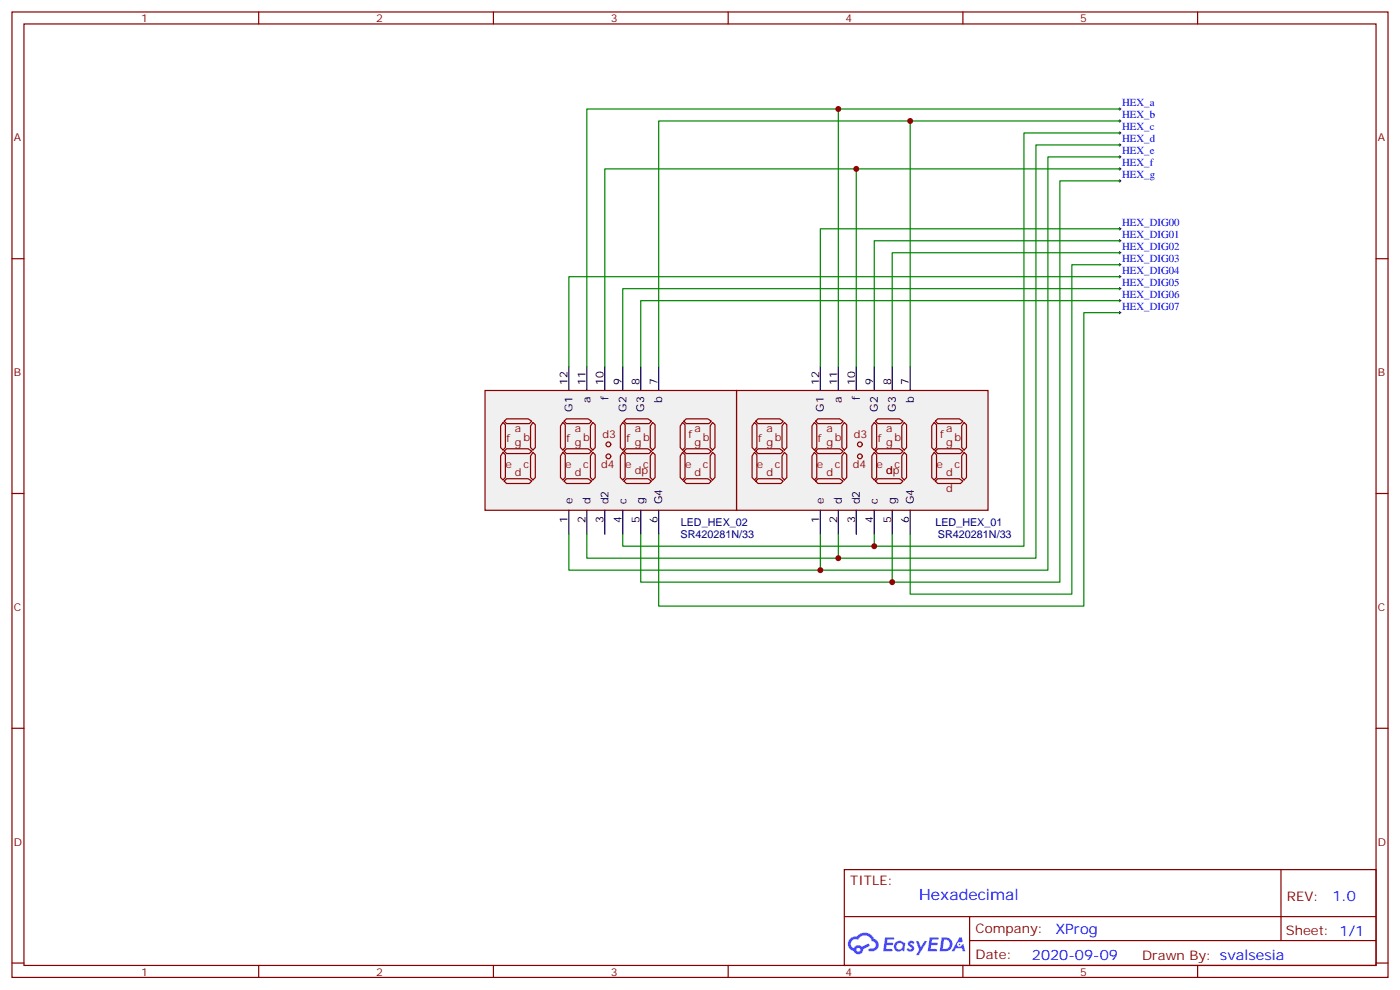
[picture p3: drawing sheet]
<svg xmlns="http://www.w3.org/2000/svg" width="412mm" height="292mm" viewBox="0 0 412 292" stroke-linecap="round" stroke-linejoin="round" font-family="sans-serif">
<g fill="none" stroke="#870000" stroke-width=".35">
<path d="M3.5 3.5h405.4v284.4h-405.4zM7.1 7.1h398.2v277.2h-398.2zM76.2 3.5v3.6M145.3 3.5v3.6M214.5 3.5v3.6M283.6 3.5v3.6M352.8 3.5v3.6M3.5 76.2h3.6M405.3 76.2h3.6M3.5 145.3h3.6M405.3 145.3h3.6M3.5 214.5h3.6"/>
<path d="M405.3 214.5h3.6M248.7 256.1h156.6v28.2h-156.6zM377.3 256.1v20.9M248.7 270h156.5M285.6 277h119.6M285.6 270v14.1M3.5 283.6h3.6M76.2 284.3v3.6M145.3 284.3v3.6M214.5 284.3v3.6M283.6 284.3v3.6M352.8 284.3v3.6"/>
<path d="M405.3 283.6h3.6"/>
</g>
<g fill="#5487ff">
<path d="M267.7 277.3a1.22 1.22 0 0 1 1.7 .3l-.4 .5a.47 .47 0 0 0-.3-.4 .47 .47 0 0 0-.5 .2l.1 .3a1.14 1.14 0 0 1 .8 1.7 1.14 1.14 0 0 1-1.9 0l-.2-.2 .5-.5 .7 .4a.29 .29 0 0 0 .3-.3 .29 .29 0 0 0-.2-.3 1.04 1.04 0 0 1-.6-1.7z"/>
<path d="M260.7 276h2.4l.3 .2-.2 .5-1.8 .1-.1 .8h1.5l.3 .4-.3 .4h-1.6l-.2 1.1h1.7l.2 .3-.2 .3-2.6 .1z"/>
<path d="M273.8 276h2.4l.3 .2-.1 .5-1.8 .1-.2 .8h1.6l.3 .4-.4 .4h-1.6l-.1 1.1h1.7l.2 .3-.2 .3-2.6 .1z"/>
<path d="M282.6 276.1h.7l.3 1.2-.6 .3a.69 .69 0 0 0-1 .3 .69 .69 0 0 0 .4 1 .69 .69 0 0 0 .9-.7l.5-.2 .6 2.2h-.8l-.2-.9h-1.8l-.5 .9h-.8z"/>
<path d="M269.8 277.1h.8l.6 1.8 1.1-1.8h.9l-2.6 4.2h-.8l.9-1.5z"/>
<path d="M277.4 276.1l-.6 4.1h1.3a2.11 2.11 0 0 0 2.5-2.1 2.11 2.11 0 0 0-2.5-2zM278.1 276.8a1.39 1.39 0 0 1 1.7 1.4 1.39 1.39 0 0 1-1.8 1.3h-.3z"/>
<path d="M263.7 277.7a1.54 1.54 0 0 0-.1 2.1 1.54 1.54 0 0 0 2.2 .2l.6 .2 .3-2.3-.2-.2-.4-.1a1.49 1.49 0 0 0-2.4 .1zM264 278.7a.94 .94 0 0 1 1.8 0 .94 .94 0 0 1-1.8 0z"/>
<path d="M250.4 276.4a2.18 2.18 0 0 0 1.1 3.7 1.44 1.44 0 0 0 1.6 1 1.44 1.44 0 0 0 1.2-1.5l2-1-.5-.8-1.9 1a1.47 1.47 0 0 0-2.4 .4 1.39 1.39 0 0 1-.7-1.9 1.39 1.39 0 0 1 2-.5 2.12 2.12 0 0 1 2.2-1.3 2.12 2.12 0 0 1 1.9 1.7 1.14 1.14 0 0 1 1.1 1.4 1.14 1.14 0 0 1-1.7 .8 .43 .43 0 0 0-.5 .3 .43 .43 0 0 0 .4 .5 1.98 1.98 0 0 0 2.5-1.2 1.98 1.98 0 0 0-1.2-2.5 3.1 3.1 0 0 0-5.3-.7l-.9 .1zM252.3 279.7a.55 .55 0 0 1 1.1 0 .55 .55 0 0 1-1.1 0z"/>
<circle cx="282.6" cy="278.1" r=".26"/>
</g>
<path d="M217 115h74v35.3h-74z" fill="#f0f0f0" stroke="#870000" stroke-width=".35"/>
<path d="M241.7 108v7M246.9 108v7M252.2 108v7M257.5 108v7M262.8 108v7M268.1 108v7M241.7 150.3v7M246.9 150.3v7M252.2 150.3v7M257.5 150.3v7M262.8 150.3v7M268.1 150.3v7" fill="none" stroke="#000" stroke-width=".35"/>
<g fill="none" stroke="#870000" stroke-width=".35">
<path d="M222.2 124.4l.8 .7v6.7l-.8 .7-.7-.7v-6.3zM222.2 133.2l.8 .7v6.7l-.8 .7-.7-.7v-6.3zM222.6 124.1l.7-.7h6.4l1 .7-.7 .7h-6.7zM222.6 132.9l.7-.7h6.4l1 .7-.7 .7h-6.7zM231.1 124.4l.7 .7v6.7l-.7 .7-.7-.7v-6.3zM231.1 133.2l.7 .7v6.7l-.7 .7-.7-.7v-6.3zM239.9 124.4l.7 .7v6.7l-.7 .7-.7-.7v-6.3zM239.9 133.2l.7 .7v6.7l-.7 .7-.7-.7v-6.3zM240.2 124.1l.7-.7h6.4l1.1 .7-.8 .7h-6.7zM240.2 132.9l.7-.7h6.4l1.1 .7-.8 .7h-6.7zM248.7 124.4l.7 .7v6.7l-.7 .7-.7-.7v-6.3zM248.7 133.2l.7 .7v6.7l-.7 .7-.7-.7v-6.3z"/>
<path d="M257.5 124.4l.7 .7v6.7l-.7 .7-.7-.7v-6.3zM257.5 133.2l.7 .7v6.7l-.7 .7-.7-.7v-6.3zM257.9 124.1l.7-.7h6.3l1.1 .7-.7 .7h-6.7zM257.9 132.9l.7-.7h6.3l1.1 .7-.7 .7h-6.7zM266.3 124.4l.8 .7v6.7l-.8 .7-.7-.7v-6.3zM266.3 133.2l.8 .7v6.7l-.8 .7-.7-.7v-6.3zM275.2 124.4l.7 .7v6.7l-.7 .7-.7-.7v-6.3zM275.2 133.2l.7 .7v6.7l-.7 .7-.7-.7v-6.3zM276.2 123.4h6.4l1 .7-.7 .7h-6.7l-.7-.7zM276.2 132.2h6.4l1 .7-.7 .7h-6.7l-.7-.7zM284 124.4l.7 .7v6.7l-.7 .7-.7-.7v-6.3zM284 133.2l.7 .7v6.7l-.7 .7-.7-.7v-6.3z"/>
<path d="M222.6 141.7l.7-.7h6.4l1 .7-.7 .7h-6.7zM240.2 141.7l.7-.7h6.4l1.1 .7-.8 .7h-6.7zM257.9 141.7l.7-.7h6.3l1.1 .7-.7 .7h-6.7zM275.5 141.7l.7-.7h6.4l1 .7-.7 .7h-6.7z"/>
</g>
<g fill="#f0f0f0" stroke="#870000" stroke-width=".35">
<path d="M142.9 115h74.1v35.3h-74.1z"/>
<circle cx="253.3" cy="130.9" r=".71"/>
<circle cx="253.3" cy="134.4" r=".71"/>
</g>
<path d="M167.6 108v7M172.9 108v7M178.2 108v7M183.4 108v7M188.7 108v7M194 108v7M167.6 150.3v7M172.9 150.3v7M178.2 150.3v7M183.4 150.3v7M188.7 150.3v7M194 150.3v7" fill="none" stroke="#000" stroke-width=".35"/>
<g fill="none" stroke="#870000" stroke-width=".35">
<path d="M148.2 124.4l.7 .7v6.7l-.7 .7-.7-.7v-6.3zM148.2 133.2l.7 .7v6.7l-.7 .7-.7-.7v-6.3zM148.5 124.1l.7-.7h6.4l1 .7-.7 .7h-6.7zM148.5 132.9l.7-.7h6.4l1 .7-.7 .7h-6.7zM157 124.4l.7 .7v6.7l-.7 .7-.7-.7v-6.3zM157 133.2l.7 .7v6.7l-.7 .7-.7-.7v-6.3zM165.8 124.4l.7 .7v6.7l-.7 .7-.7-.7v-6.3zM165.8 133.2l.7 .7v6.7l-.7 .7-.7-.7v-6.3zM166.2 124.1l.7-.7h6.3l1.1 .7-.7 .7h-6.7zM166.2 132.9l.7-.7h6.3l1.1 .7-.7 .7h-6.7zM174.6 124.4l.7 .7v6.7l-.7 .7-.7-.7v-6.3zM174.6 133.2l.7 .7v6.7l-.7 .7-.7-.7v-6.3z"/>
<path d="M183.4 124.4l.7 .7v6.7l-.7 .7-.7-.7v-6.3zM183.4 133.2l.7 .7v6.7l-.7 .7-.7-.7v-6.3zM183.8 124.1l.7-.7h6.4l1 .7-.7 .7h-6.7zM183.8 132.9l.7-.7h6.4l1 .7-.7 .7h-6.7zM192.3 124.4l.7 .7v6.7l-.7 .7-.7-.7v-6.3zM192.3 133.2l.7 .7v6.7l-.7 .7-.7-.7v-6.3zM201.1 124.4l.7 .7v6.7l-.7 .7-.7-.7v-6.3zM201.1 133.2l.7 .7v6.7l-.7 .7-.7-.7v-6.3zM201.4 124.1l.7-.7h6.4l1 .7-.7 .7h-6.7zM201.4 132.9l.7-.7h6.4l1 .7-.7 .7h-6.7zM209.9 124.4l.7 .7v6.7l-.7 .7-.7-.7v-6.3zM209.9 133.2l.7 .7v6.7l-.7 .7-.7-.7v-6.3z"/>
<path d="M148.5 141.7l.7-.7h6.4l1 .7-.7 .7h-6.7zM166.2 141.7l.7-.7h6.3l1.1 .7-.7 .7h-6.7zM183.8 141.7l.7-.7h6.4l1 .7-.7 .7h-6.7zM201.4 141.7l.7-.7h6.4l1 .7-.7 .7h-6.7z"/>
</g>
<g fill="#f0f0f0" stroke="#870000" stroke-width=".35">
<circle cx="179.2" cy="130.9" r=".71"/>
<circle cx="179.2" cy="134.4" r=".71"/>
</g>
<g fill="none" stroke="#000" stroke-width=".29">
<path d="M329.5 32.1h.7M329.5 35.6h.7M329.5 39.2h.7M329.8 31.8v.7M329.8 35.3v.7M329.8 38.8v.7M329.5 42.7h.7M329.5 46.2h.7M329.5 49.7h.7M329.5 53.3h.7M329.8 42.3v.7M329.8 45.9v.7"/>
<path d="M329.8 49.4v.7M329.8 52.9v.7M329.5 67.4h.7M329.5 70.9h.7M329.5 74.4h.7M329.5 78h.7M329.8 67v.7M329.8 70.6v.7M329.8 74.1v.7M329.8 77.6v.7M329.5 81.5h.7M329.5 85h.7"/>
<path d="M329.5 88.5h.7M329.5 92.1h.7M329.8 81.1v.7M329.8 84.7v.7M329.8 88.2v.7M329.8 91.7v.7"/>
</g>
<g fill="none" stroke="#008700" stroke-width=".35">
<path d="M246.9 32.1h-74v75.9M268.1 35.6h-74.1v72.4M329.8 32.1h-82.9v75.9M329.8 35.6h-61.7v72.4M329.8 39.2h-28.2v121.7h-44.1v-3.6M252.2 49.7h-74v58.3M329.8 42.7h-24.6v121.7h-58.3v-7.1M329.8 46.2h-21.1v121.7h-67v-10.6M329.8 49.7h-77.6v58.3M329.8 53.3h-17.6v118.1h-49.4v-14.1M329.8 67.4h-88.1v40.6M329.8 70.9h-72.3v37.1"/>
<path d="M329.8 74.4h-67v33.6M329.8 78h-14.1v97h-47.6v-17.7M329.8 81.5h-162.2v26.5M329.8 85h-146.4v23M329.8 88.5h-141.1v19.5M329.8 92.1h-10.5v86.4h-125.3v-21.2M167.6 157.3v10.6h74.1M172.9 157.3v7.1h74M183.4 157.3v3.6h74.1M188.7 157.3v14.1h74.1"/>
</g>
<g fill="#c00">
<circle cx="246.9" cy="32.1" r=".88"/>
<circle cx="268.1" cy="35.6" r=".88"/>
<circle cx="257.5" cy="160.9" r=".88"/>
<circle cx="246.9" cy="164.4" r=".88"/>
<circle cx="241.7" cy="167.9" r=".88"/>
<circle cx="252.2" cy="49.7" r=".88"/>
<circle cx="262.8" cy="171.4" r=".88"/>
</g>
<text font-size="4.6" fill="#00f" x="270.8" y="265.1">Hexadecimal</text>
<g font-size="4.2" fill="#00f">
<text x="392.5" y="265.4">1.0</text>
<text x="310.9" y="274.9">XProg</text>
<text x="304" y="282.7">2020-09-09</text>
</g>
<g font-size="3.9" fill="#800">
<text x="250.5" y="260.7">TITLE:</text>
<text x="379.1" y="265.4">REV:</text>
<text x="287.4" y="274.9">Company:</text>
<text x="378.7" y="275.5">Sheet: 1/1</text>
<text x="287.4" y="282.6">Date:</text>
<text x="336.4" y="282.7">Drawn By: svalsesia</text>
</g>
<g font-size="3.2" fill="#800">
<text x="41.6" y="6.5">1</text>
<text x="110.8" y="6.5">2</text>
<text x="179.9" y="6.5">3</text>
<text x="249.1" y="6.5">4</text>
<text x="318.2" y="6.5">5</text>
<text x="4.1" y="41.6">A</text>
<text x="405.9" y="41.6">A</text>
<text x="4.1" y="110.8">B</text>
<text x="405.9" y="110.8">B</text>
<text x="149.2" y="130.2">f</text>
<text x="151.7" y="127.4">a</text>
<text x="151.7" y="131.2">g</text>
<text x="154.2" y="129.8">b</text>
<text x="166.9" y="130.2">f</text>
<text x="169.3" y="127.4">a</text>
<text x="169.3" y="131.2">g</text>
<text x="171.8" y="129.8">b</text>
<text x="177.4" y="129.1">d3</text>
<text x="184.5" y="130.2">f</text>
<text x="187" y="127.4">a</text>
<text x="187" y="131.2">g</text>
<text x="189.4" y="129.8">b</text>
<text x="202.8" y="129.1">f</text>
<text x="204.6" y="127.4">a</text>
<text x="204.6" y="131.2">g</text>
<text x="207.1" y="129.8">b</text>
<text x="223.3" y="130.2">f</text>
<text x="225.8" y="127.4">a</text>
<text x="225.8" y="131.2">g</text>
<text x="228.2" y="129.8">b</text>
<text x="240.9" y="130.2">f</text>
<text x="243.4" y="127.4">a</text>
<text x="243.4" y="131.2">g</text>
<text x="245.9" y="129.8">b</text>
<text x="251.5" y="129.1">d3</text>
<text x="258.6" y="130.2">f</text>
<text x="261.1" y="127.4">a</text>
<text x="261.1" y="131.2">g</text>
<text x="263.5" y="129.8">b</text>
<text x="276.9" y="129.1">f</text>
<text x="278.7" y="127.4">a</text>
<text x="278.7" y="131.2">g</text>
<text x="281.2" y="129.8">b</text>
<text x="148.9" y="137.9">e</text>
<text x="154.2" y="137.9">c</text>
<text x="166.5" y="137.9">e</text>
<text x="171.8" y="137.9">c</text>
<text x="177.1" y="137.9">d4</text>
<text x="184.1" y="137.9">e</text>
<text x="189.4" y="137.9">c</text>
<text x="201.8" y="137.9">e</text>
<text x="207.1" y="137.9">c</text>
<text x="223" y="137.9">e</text>
<text x="228.2" y="137.9">c</text>
<text x="240.6" y="137.9">e</text>
<text x="245.9" y="137.9">c</text>
<text x="251.2" y="137.9">d4</text>
<text x="258.2" y="137.9">e</text>
<text x="263.5" y="137.9">c</text>
<text x="275.9" y="137.9">e</text>
<text x="281.2" y="137.9">c</text>
<text x="151.7" y="140.1">d</text>
<text x="169.3" y="140.1">d</text>
<text x="187" y="139.7">dp</text>
<text x="204.6" y="140.1">d</text>
<text x="225.8" y="140.1">d</text>
<text x="243.4" y="140.1">d</text>
<text x="261.1" y="139.7">dp</text>
<text x="261.1" y="139.7">d</text>
<text x="278.7" y="140.1">d</text>
<text x="278.7" y="145">d</text>
<text x="4.1" y="179.9">C</text>
<text x="405.9" y="179.9">C</text>
<text x="4.1" y="249.1">D</text>
<text x="405.9" y="249.1">D</text>
<text x="41.6" y="287.3">1</text>
<text x="110.8" y="287.3">2</text>
<text x="179.9" y="287.3">3</text>
<text x="249.1" y="287.3">4</text>
<text x="318.2" y="287.3">5</text>
</g>
<g font-size="3.2" fill="#00f">
<text x="330.6" y="31.2">HEX_a</text>
<text x="330.6" y="34.7">HEX_b</text>
<text x="330.6" y="38.3">HEX_c</text>
<text x="330.6" y="41.8">HEX_d</text>
<text x="330.6" y="45.3">HEX_e</text>
<text x="330.6" y="48.9">HEX_f</text>
<text x="330.6" y="52.4">HEX_g</text>
<text x="330.6" y="66.5">HEX_DIG00</text>
<text x="330.6" y="70">HEX_DIG01</text>
<text x="330.6" y="73.6">HEX_DIG02</text>
<text x="330.6" y="77.1">HEX_DIG03</text>
<text x="330.6" y="80.6">HEX_DIG04</text>
<text x="330.6" y="84.1">HEX_DIG05</text>
<text x="330.6" y="87.7">HEX_DIG06</text>
<text x="330.6" y="91.2">HEX_DIG07</text>
</g>
<g font-size="3.2">
<text x="167.2" y="113.2" transform="rotate(-90 167.2 113.2)">12</text>
<text x="172.5" y="113.2" transform="rotate(-90 172.5 113.2)">11</text>
<text x="177.8" y="113.2" transform="rotate(-90 177.8 113.2)">10</text>
<text x="183.1" y="113.2" transform="rotate(-90 183.1 113.2)">9</text>
<text x="188.4" y="113.2" transform="rotate(-90 188.4 113.2)">8</text>
<text x="193.7" y="113.2" transform="rotate(-90 193.7 113.2)">7</text>
<text x="241.3" y="113.2" transform="rotate(-90 241.3 113.2)">12</text>
<text x="246.6" y="113.2" transform="rotate(-90 246.6 113.2)">11</text>
<text x="251.9" y="113.2" transform="rotate(-90 251.9 113.2)">10</text>
<text x="257.2" y="113.2" transform="rotate(-90 257.2 113.2)">9</text>
<text x="262.5" y="113.2" transform="rotate(-90 262.5 113.2)">8</text>
<text x="267.8" y="113.2" transform="rotate(-90 267.8 113.2)">7</text>
<text x="173.9" y="118.7" transform="rotate(-90 173.9 118.7)">a</text>
<text x="179.2" y="117.9" transform="rotate(-90 179.2 117.9)">f</text>
<text x="195.1" y="118.7" transform="rotate(-90 195.1 118.7)">b</text>
<text x="248" y="118.7" transform="rotate(-90 248 118.7)">a</text>
<text x="253.3" y="117.9" transform="rotate(-90 253.3 117.9)">f</text>
<text x="269.2" y="118.7" transform="rotate(-90 269.2 118.7)">b</text>
<text x="168.6" y="121.2" transform="rotate(-90 168.6 121.2)">G1</text>
<text x="184.5" y="121.2" transform="rotate(-90 184.5 121.2)">G2</text>
<text x="189.8" y="121.2" transform="rotate(-90 189.8 121.2)">G3</text>
<text x="242.7" y="121.2" transform="rotate(-90 242.7 121.2)">G1</text>
<text x="258.6" y="121.2" transform="rotate(-90 258.6 121.2)">G2</text>
<text x="263.9" y="121.2" transform="rotate(-90 263.9 121.2)">G3</text>
<text x="168.6" y="148.5" transform="rotate(-90 168.6 148.5)">e</text>
<text x="173.9" y="148.5" transform="rotate(-90 173.9 148.5)">d</text>
<text x="179.2" y="148.5" transform="rotate(-90 179.2 148.5)">d2</text>
<text x="184.5" y="148.5" transform="rotate(-90 184.5 148.5)">c</text>
<text x="189.8" y="148.5" transform="rotate(-90 189.8 148.5)">g</text>
<text x="195.1" y="148.5" transform="rotate(-90 195.1 148.5)">G4</text>
<text x="242.7" y="148.5" transform="rotate(-90 242.7 148.5)">e</text>
<text x="248" y="148.5" transform="rotate(-90 248 148.5)">d</text>
<text x="253.3" y="148.5" transform="rotate(-90 253.3 148.5)">d2</text>
<text x="258.6" y="148.5" transform="rotate(-90 258.6 148.5)">c</text>
<text x="263.9" y="148.5" transform="rotate(-90 263.9 148.5)">g</text>
<text x="269.2" y="148.5" transform="rotate(-90 269.2 148.5)">G4</text>
<text x="167.2" y="154.1" transform="rotate(-90 167.2 154.1)">1</text>
<text x="172.5" y="154.1" transform="rotate(-90 172.5 154.1)">2</text>
<text x="177.8" y="154.1" transform="rotate(-90 177.8 154.1)">3</text>
<text x="183.1" y="154.1" transform="rotate(-90 183.1 154.1)">4</text>
<text x="188.4" y="154.1" transform="rotate(-90 188.4 154.1)">5</text>
<text x="193.7" y="154.1" transform="rotate(-90 193.7 154.1)">6</text>
<text x="241.3" y="154.1" transform="rotate(-90 241.3 154.1)">1</text>
<text x="246.6" y="154.1" transform="rotate(-90 246.6 154.1)">2</text>
<text x="251.9" y="154.1" transform="rotate(-90 251.9 154.1)">3</text>
<text x="257.2" y="154.1" transform="rotate(-90 257.2 154.1)">4</text>
<text x="262.5" y="154.1" transform="rotate(-90 262.5 154.1)">5</text>
<text x="267.8" y="154.1" transform="rotate(-90 267.8 154.1)">6</text>
</g>
<g font-size="3.2" fill="#000080">
<text x="200.5" y="154.9">LED_HEX_02</text>
<text x="275.5" y="154.9">LED_HEX_01</text>
<text x="200.4" y="158.4">SR420281N/33</text>
<text x="276.3" y="158.4">SR420281N/33</text>
</g>
</svg>
